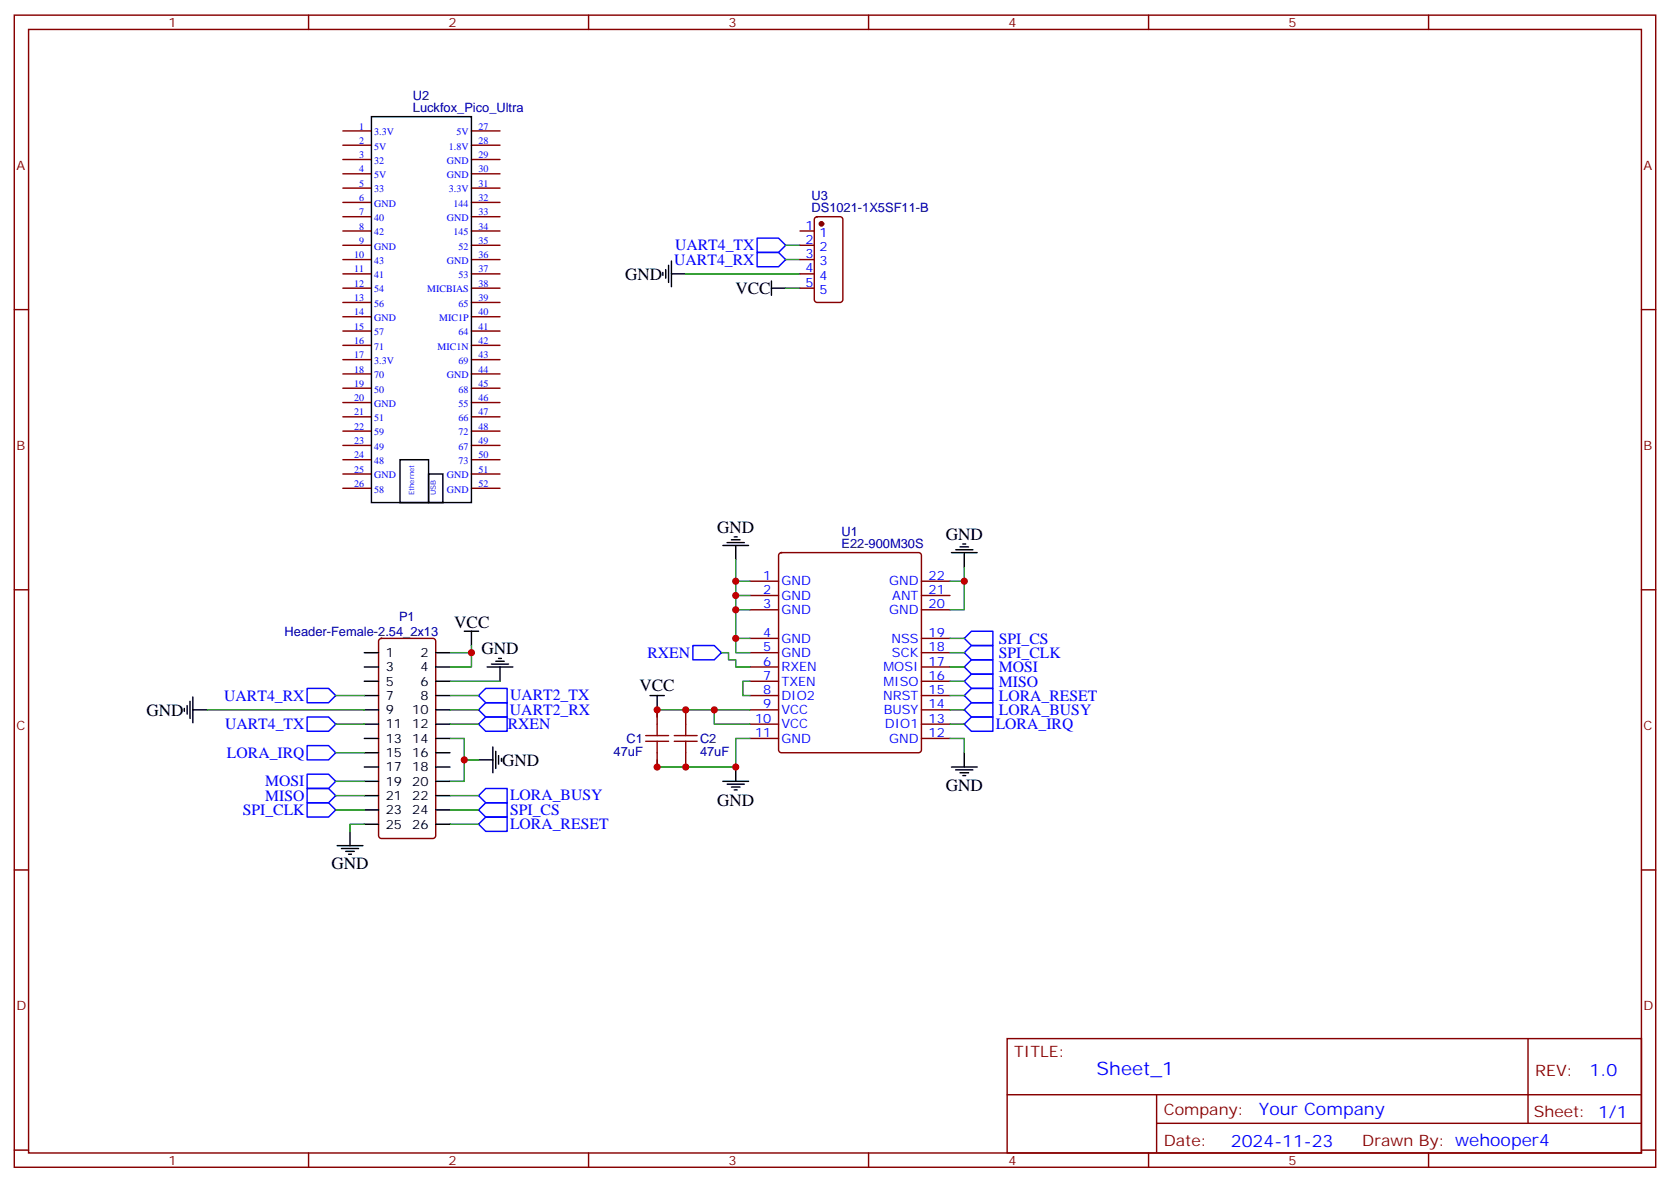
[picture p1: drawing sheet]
<svg xmlns="http://www.w3.org/2000/svg" width="412mm" height="292mm" viewBox="0 0 412 292" stroke-linecap="round" stroke-linejoin="round" font-family="sans-serif">
<g fill="none" stroke="#870000" stroke-width=".35">
<path d="M3.5 3.7h405.4v284.4h-405.4zM7.1 7.3h398.2v277.3h-398.2zM76.2 3.7v3.6M145.3 3.7v3.6M214.5 3.7v3.6M283.6 3.7v3.6M352.8 3.7v3.6M84.7 32.3h7M84.7 35.8h7M84.7 39.4h7M116.4 32.3h7.1M116.4 35.8h7.1"/>
<path d="M116.4 39.4h7.1M84.7 42.9h7M84.7 46.4h7M84.7 50h7M84.7 53.5h7M84.7 57h7M116.4 42.9h7.1M116.4 46.4h7.1M116.4 50h7.1M116.4 53.5h7.1M116.4 57h7.1M197.6 57h3.5"/>
<path d="M201.3 53.7l.5-.2h5.6a.71 .71 0 0 1 .7 .7v19.7a.76 .76 0 0 1-.7 .7h-5.6a.76 .76 0 0 1-.7-.7v-19.7zM3.5 76.4h3.6M84.7 60.5h7M84.7 64.1h7M84.7 67.6h7M84.7 71.1h7M84.7 74.6h7M84.7 78.2h7M116.4 60.5h7.1M116.4 64.1h7.1M116.4 67.6h7.1M116.4 71.1h7.1"/>
<path d="M116.4 74.6h7.1M116.4 78.2h7.1M197.6 60.5h3.5M197.6 64.1h3.5M197.6 67.6h3.5M197.6 71.1h3.5M405.3 76.4h3.6M84.7 81.7h7M84.7 85.2h7M84.7 88.8h7M84.7 92.3h7M84.7 95.8h7"/>
<path d="M84.7 99.3h7M116.4 81.7h7.1M116.4 85.2h7.1M116.4 88.8h7.1M116.4 92.3h7.1M116.4 95.8h7.1M116.4 99.3h7.1M84.7 102.9h7M84.7 106.4h7M84.7 109.9h7M84.7 113.5h7M84.7 117h7"/>
<path d="M116.4 102.9h7.1M116.4 106.4h7.1M116.4 109.9h7.1M116.4 113.5h7.1M116.4 117h7.1M84.7 120.5h7M116.4 120.5h7.1M192.5 136.6l.5-.2h33.8a.71 .71 0 0 1 .7 .7v48a.76 .76 0 0 1-.7 .7h-33.8a.76 .76 0 0 1-.7-.7v-48zM3.5 145.6h3.6M93.7 157.8l.5-.2h12.7a.71 .71 0 0 1 .7 .7v47.9a.76 .76 0 0 1-.7 .7h-12.7a.76 .76 0 0 1-.7-.7v-47.9zM185.2 143.4h7.1M185.2 147h7.1"/>
<path d="M185.2 150.5h7.1M185.2 157.6h7.1M227.5 143.4h7.1M227.5 147h7.1M227.5 150.5h7.1M227.5 157.6h7.1M405.3 145.6h3.6M162.3 175.2v3.5M169.3 175.2v3.5M185.2 161.1h7.1M185.2 164.6h7.1M185.2 168.1h7.1"/>
<path d="M185.2 171.7h7.1M185.2 175.2h7.1M185.2 178.7h7.1M227.5 161.1h7.1M227.5 164.6h7.1M227.5 168.1h7.1M227.5 171.7h7.1M227.5 175.2h7.1M227.5 178.7h7.1M162.3 185.8v3.5M169.3 185.8v3.5M185.2 182.2h7.1"/>
<path d="M227.5 182.2h7.1M3.5 214.7h3.6M405.3 214.7h3.6M248.7 256.3h156.6v28.3h-156.6zM377.3 256.4v20.8M248.7 270.2h156.5M285.6 277.2h119.6M285.6 270.2v14.1M3.5 283.8h3.6M76.2 284.6v3.5M145.3 284.6v3.5M214.5 284.6v3.5"/>
<path d="M283.6 284.6v3.5M352.8 284.6v3.5M405.3 283.8h3.6"/>
</g>
<g fill="none" stroke="#000" stroke-width=".35">
<path d="M91.7 28.8h24.7v95.2h-24.7zM163.7 67.2v.7M164.4 66.5v2.2M165.1 65.5v4.2M165.8 67.6h3.5M165.8 64.4v6.4M190.5 71.1h3.5M190.5 69.4v3.5M98.8 113.5h7v10.5h-7zM105.8 117h3.6v7h-3.6zM178.5 134.6h6.4M179.6 133.9h4.2"/>
<path d="M180.6 133.2h2.1M181.3 132.5h.7M181.7 134.6v3.5M234.9 136.4h6.4M236 135.7h4.2M237.1 135h2.1M237.8 134.3h.7M238.1 136.4v3.5M114.7 155.8h3.5M116.4 155.8v3.5M45.5 174.8v.7M46.2 174.1v2.1"/>
<path d="M46.9 173.1v4.2M47.6 175.2h3.6M47.6 172v6.4M90 161.1h3.5M90 164.6h3.5M90 168.1h3.5M90 171.7h3.5M90 175.2h3.5M90 178.7h3.5M107.6 161.1h3.5M107.6 164.6h3.5M107.6 168.1h3.5"/>
<path d="M107.6 171.7h3.5M107.6 175.2h3.5M107.6 178.7h3.5M120.3 164.6h6.3M121.4 163.9h4.2M122.4 163.2h2.1M123.1 162.5h.7M123.5 164.6v3.5M160.5 171.7h3.5M162.3 171.7v3.5M90 182.2h3.5M90 185.8h3.5"/>
<path d="M90 189.3h3.5M90 192.8h3.5M90 196.4h3.5M90 199.9h3.5M107.6 182.2h3.5M107.6 185.8h3.5M107.6 189.3h3.5M107.6 192.8h3.5M107.6 196.4h3.5M107.6 199.9h3.5M118.2 187.5h3.5M121.7 184.4v6.3"/>
<path d="M122.4 185.4v4.3M123.1 186.5v2.1M123.8 187.2v.7M178.5 192.8h6.4M179.6 193.5h4.2M180.6 194.2h2.1M181.3 194.9h.7M181.7 189.3v3.5M234.9 189.3h6.4M236 190h4.2M237.1 190.7h2.1M237.8 191.4h.7"/>
<path d="M238.1 185.8v3.5M83.3 208.7h6.3M84.3 209.4h4.2M85.4 210.1h2.1M86.1 210.8h.7M86.4 205.2v3.5M90 203.4h3.5M107.6 203.4h3.5"/>
</g>
<g fill="none" stroke="#00f" stroke-width=".35">
<path d="M187 58.8h5.3l1.7 1.7-1.7 1.8h-5.3zM187 62.3h5.3l1.7 1.8-1.7 1.7h-5.3zM171.1 159.3h5.3l1.8 1.8-1.8 1.7h-5.3zM239.9 159.3h5.3v3.5h-5.3l-1.8-1.7zM239.9 155.8h5.3v3.5h-5.3l-1.8-1.7zM75.8 169.9h5.3l1.8 1.8-1.8 1.7h-5.3zM75.8 177h5.3l1.8 1.7-1.8 1.8h-5.3zM118.2 175.2l1.7-1.8h5.3v3.6h-5.3zM119.9 177h5.3v3.5h-5.3l-1.7-1.8zM119.9 169.9h5.3v3.5h-5.3l-1.7-1.7zM238.1 178.7l1.8-1.7h5.3v3.5h-5.3zM239.9 166.4h5.3v3.5h-5.3l-1.8-1.8z"/>
<path d="M239.9 169.9h5.3v3.5h-5.3l-1.8-1.7zM239.9 173.4h5.3v3.6h-5.3l-1.8-1.8zM239.9 162.8h5.3v3.6h-5.3l-1.8-1.8zM75.8 198.1h5.3l1.8 1.8-1.8 1.7h-5.3zM75.8 194.6h5.3l1.8 1.8-1.8 1.7h-5.3zM75.8 191.1h5.3l1.8 1.7-1.8 1.8h-5.3zM75.8 184h5.3l1.8 1.8-1.8 1.7h-5.3zM118.2 196.4l1.7-1.8h5.3v3.5h-5.3zM118.2 199.9l1.7-1.8h5.3v3.5h-5.3zM118.2 203.4l1.7-1.8h5.3v3.6h-5.3z"/>
</g>
<g fill="none" stroke="#008700" stroke-width=".35">
<path d="M169.3 67.6h28.3M194 60.5h3.6M194 64.1h3.6M194 71.1h3.6M181.7 138.1v23h3.5M238.1 139.9v10.6h-3.5M116.4 159.3v1.8h-5.3M181.7 157.6h3.5M181.7 150.5h3.5M181.7 147h3.5M181.7 143.4h3.5M234.6 157.6h3.5"/>
<path d="M234.6 143.4h3.5M51.2 175.2h38.8M82.9 178.7h7.1M82.9 171.7h7.1M111.1 178.7h7.1M111.1 171.7h7.1M111.1 168.1h12.4M111.1 175.2h7.1M116.4 161.1v3.5h-5.3M162.3 175.2v1.8v-1.8h22.9M176.4 175.2v3.5h8.8M178.2 161.1h1.7v1.7h1.8v1.8h3.5"/>
<path d="M185.2 168.1h-1.8v3.6h1.8M234.6 178.7h3.5M234.6 171.7h3.5M234.6 168.1h3.5M234.6 175.2h3.5M234.6 161.1h3.5M234.6 164.6h3.5M82.9 192.8h7.1M82.9 196.4h7.1M82.9 199.9h7.1M82.9 185.8h7.1M111.1 182.2h3.6v5.3h3.5"/>
<path d="M111.1 196.4h7.1M111.1 199.9h7.1M114.7 187.5v5.3h-3.6M185.2 182.2h-3.5v7.1h-19.4v-1.8M234.6 182.2h3.5v3.6M90 203.4h-3.6v1.8M111.1 203.4h7.1"/>
</g>
<path d="M162.3 178.7v2.8M169.3 178.7v2.8M159.5 181.5h5.6M159.5 183h5.6M162.3 183v2.8M166.5 181.5h5.7M166.5 183h5.7M169.3 183v2.8" fill="none" stroke="#a10000" stroke-width=".35"/>
<circle cx="202.8" cy="55.2" r=".53" fill="#870000" stroke="#870000" stroke-width=".35"/>
<g fill="#c00">
<circle cx="116.4" cy="161.1" r=".88"/>
<circle cx="181.7" cy="157.6" r=".88"/>
<circle cx="181.7" cy="150.5" r=".88"/>
<circle cx="181.7" cy="147" r=".88"/>
<circle cx="181.7" cy="143.4" r=".88"/>
<circle cx="238.1" cy="143.4" r=".88"/>
<circle cx="176.4" cy="175.2" r=".88"/>
<circle cx="114.7" cy="187.5" r=".88"/>
<circle cx="162.3" cy="175.2" r=".88"/>
<circle cx="181.7" cy="189.3" r=".88"/>
<circle cx="162.3" cy="189.3" r=".88"/>
<circle cx="169.3" cy="189.3" r=".88"/>
<circle cx="169.3" cy="175.2" r=".88"/>
</g>
<text font-size="4.6" fill="#00f" x="270.8" y="265.4">Sheet_1</text>
<g font-size="4.2">
<text x="154.3" y="69">GND</text>
<text x="181.6" y="72.5">VCC</text>
<text x="177.1" y="131.5">GND</text>
<text x="233.5" y="133.2">GND</text>
<text x="112.2" y="155.1">VCC</text>
<text x="118.9" y="161.4">GND</text>
<text x="157.9" y="170.6">VCC</text>
<text x="36.2" y="176.6">GND</text>
<text x="124" y="188.9">GND</text>
<text x="233.5" y="195.3">GND</text>
<text x="177.1" y="198.8">GND</text>
<text x="81.8" y="214.3">GND</text>
</g>
<g font-size="4.2" fill="#00f">
<text x="392.5" y="265.6">1.0</text>
<text x="310.9" y="275.2">Your Company</text>
<text x="304" y="283">2024-11-23</text>
</g>
<g font-size="3.9" fill="#00f">
<text x="166.5" y="65.3">UART4_RX</text>
<text x="166.7" y="61.8">UART4_TX</text>
<text x="246.7" y="158.9">SPI_CS</text>
<text x="159.9" y="162.3">RXEN</text>
<text x="246.7" y="165.9">MOSI</text>
<text x="246.7" y="162.4">SPI_CLK</text>
<text x="55.4" y="172.9">UART4_RX</text>
<text x="125.9" y="172.9">UART2_TX</text>
<text x="246.7" y="169.4">MISO</text>
<text x="246.7" y="173">LORA_RESET</text>
<text x="55.6" y="180">UART4_TX</text>
<text x="125.4" y="180">RXEN</text>
<text x="125.9" y="176.4">UART2_RX</text>
<text x="245.9" y="180">LORA_IRQ</text>
<text x="246.7" y="176.5">LORA_BUSY</text>
<text x="56" y="187">LORA_IRQ</text>
<text x="65.5" y="197.6">MISO</text>
<text x="65.5" y="194.1">MOSI</text>
<text x="125.9" y="197.6">LORA_BUSY</text>
<text x="59.9" y="201.2">SPI_CLK</text>
<text x="125.9" y="201.1">SPI_CS</text>
<text x="125.9" y="204.6">LORA_RESET</text>
</g>
<g font-size="3.9" fill="#800">
<text x="250.5" y="260.9">TITLE:</text>
<text x="379.1" y="265.6">REV:</text>
<text x="287.4" y="275.1">Company:</text>
<text x="378.7" y="275.7">Sheet: 1/1</text>
<text x="287.4" y="282.8">Date:</text>
<text x="336.4" y="282.9">Drawn By: wehooper4</text>
</g>
<g font-size="3.2" fill="#800">
<text x="41.6" y="6.7">1</text>
<text x="110.8" y="6.7">2</text>
<text x="179.9" y="6.7">3</text>
<text x="249.1" y="6.7">4</text>
<text x="318.2" y="6.7">5</text>
<text x="4.1" y="41.8">A</text>
<text x="405.9" y="41.8">A</text>
<text x="4.1" y="111">B</text>
<text x="405.9" y="111">B</text>
<text x="4.1" y="180.1">C</text>
<text x="405.9" y="180.1">C</text>
<text x="4.1" y="249.3">D</text>
<text x="405.9" y="249.3">D</text>
<text x="41.6" y="287.5">1</text>
<text x="110.8" y="287.5">2</text>
<text x="179.9" y="287.5">3</text>
<text x="249.1" y="287.5">4</text>
<text x="318.2" y="287.5">5</text>
</g>
<g font-size="3.2" fill="#000080">
<text x="102" y="27.7">Luckfox_Pico_Ultra</text>
<text x="102" y="24.7">U2</text>
<text x="200.4" y="52.4">DS1021-1X5SF11-B</text>
<text x="200.4" y="49.3">U3</text>
<text x="207.8" y="135.3">E22-900M30S</text>
<text x="207.8" y="132.2">U1</text>
<text x="98.5" y="153.1">P1</text>
<text x="70.3" y="156.9">Header-Female-2.54_2x13</text>
<text x="154.7" y="183.4">C1</text>
<text x="172.9" y="183.4">C2</text>
<text x="151.5" y="186.5">47uF</text>
<text x="172.9" y="186.5">47uF</text>
</g>
<g font-size="3.2" fill="#00f">
<text x="198.9" y="56.7">1</text>
<text x="202.4" y="58.4">1</text>
<text x="198.9" y="60.2">2</text>
<text x="198.9" y="63.7">3</text>
<text x="202.4" y="61.9">2</text>
<text x="202.4" y="65.5">3</text>
<text x="198.9" y="67.2">4</text>
<text x="198.9" y="70.8">5</text>
<text x="202.4" y="69">4</text>
<text x="202.4" y="72.5">5</text>
<text x="188.5" y="143.1">1</text>
<text x="229.3" y="143.1">22</text>
<text x="188.5" y="146.6">2</text>
<text x="193" y="144.5">GND</text>
<text x="193" y="148">GND</text>
<text x="219.6" y="144.5">GND</text>
<text x="220.3" y="148">ANT</text>
<text x="229.3" y="146.6">21</text>
<text x="188.5" y="150.1">3</text>
<text x="193" y="151.6">GND</text>
<text x="219.6" y="151.6">GND</text>
<text x="229.3" y="150.1">20</text>
<text x="188.5" y="157.2">4</text>
<text x="188.5" y="160.7">5</text>
<text x="193" y="158.6">GND</text>
<text x="220.1" y="158.6">NSS</text>
<text x="229.3" y="160.7">18</text>
<text x="229.3" y="157.2">19</text>
<text x="188.5" y="164.3">6</text>
<text x="188.5" y="167.8">7</text>
<text x="193" y="162.1">GND</text>
<text x="193" y="165.7">RXEN</text>
<text x="218.2" y="165.7">MOSI</text>
<text x="220.3" y="162.1">SCK</text>
<text x="229.3" y="167.8">16</text>
<text x="229.3" y="164.3">17</text>
<text x="188.5" y="171.3">8</text>
<text x="193" y="169.2">TXEN</text>
<text x="193" y="172.7">DIO2</text>
<text x="218.1" y="172.7">NRST</text>
<text x="218.2" y="169.2">MISO</text>
<text x="229.3" y="171.3">15</text>
<text x="186.5" y="178.4">10</text>
<text x="188.5" y="174.8">9</text>
<text x="193" y="176.2">VCC</text>
<text x="193" y="179.8">VCC</text>
<text x="218.2" y="176.2">BUSY</text>
<text x="218.5" y="179.8">DIO1</text>
<text x="229.3" y="178.4">13</text>
<text x="229.3" y="174.8">14</text>
<text x="186.5" y="181.9">11</text>
<text x="193" y="183.3">GND</text>
<text x="219.6" y="183.3">GND</text>
<text x="229.3" y="181.9">12</text>
</g>
<g font-size="3.2">
<text x="95.2" y="162.1">1</text>
<text x="95.2" y="165.7">3</text>
<text x="103.8" y="162.1">2</text>
<text x="103.8" y="165.7">4</text>
<text x="95.2" y="169.2">5</text>
<text x="95.2" y="172.7">7</text>
<text x="103.8" y="169.2">6</text>
<text x="103.8" y="172.7">8</text>
<text x="95.2" y="176.2">9</text>
<text x="95.2" y="179.8">11</text>
<text x="101.8" y="176.2">10</text>
<text x="101.8" y="179.8">12</text>
<text x="95.2" y="183.3">13</text>
<text x="101.8" y="183.3">14</text>
<text x="95.2" y="186.8">15</text>
<text x="95.2" y="190.4">17</text>
<text x="101.8" y="186.8">16</text>
<text x="101.8" y="190.4">18</text>
<text x="95.2" y="193.9">19</text>
<text x="95.2" y="197.4">21</text>
<text x="101.8" y="193.9">20</text>
<text x="101.8" y="197.4">22</text>
<text x="95.2" y="200.9">23</text>
<text x="101.8" y="200.9">24</text>
<text x="95.2" y="204.5">25</text>
<text x="101.8" y="204.5">26</text>
</g>
<g font-size="2.5" fill="#00f">
<text x="88.7" y="32">1</text>
<text x="88.7" y="35.5">2</text>
<text x="92.4" y="33.4">3.3V</text>
<text x="112.7" y="33.4">5V</text>
<text x="118.2" y="32">27</text>
<text x="118.2" y="35.5">28</text>
<text x="88.7" y="39">3</text>
<text x="92.4" y="36.9">5V</text>
<text x="92.4" y="40.4">32</text>
<text x="110.4" y="40.4">GND</text>
<text x="110.8" y="36.9">1.8V</text>
<text x="118.2" y="39">29</text>
<text x="88.7" y="42.5">4</text>
<text x="88.7" y="46.1">5</text>
<text x="92.4" y="44">5V</text>
<text x="92.4" y="47.5">33</text>
<text x="110.4" y="44">GND</text>
<text x="110.8" y="47.5">3.3V</text>
<text x="118.2" y="42.5">30</text>
<text x="118.2" y="46.1">31</text>
<text x="88.7" y="49.6">6</text>
<text x="88.7" y="53.1">7</text>
<text x="92.4" y="51">GND</text>
<text x="112" y="51">144</text>
<text x="118.2" y="49.6">32</text>
<text x="118.2" y="53.1">33</text>
<text x="88.7" y="56.7">8</text>
<text x="92.4" y="54.5">40</text>
<text x="92.4" y="58.1">42</text>
<text x="110.4" y="54.5">GND</text>
<text x="112" y="58.1">145</text>
<text x="118.2" y="56.7">34</text>
<text x="87.5" y="63.7">10</text>
<text x="88.7" y="60.2">9</text>
<text x="92.4" y="61.6">GND</text>
<text x="92.4" y="65.1">43</text>
<text x="110.4" y="65.1">GND</text>
<text x="113.2" y="61.6">52</text>
<text x="118.2" y="60.2">35</text>
<text x="118.2" y="63.7">36</text>
<text x="87.5" y="67.2">11</text>
<text x="87.5" y="70.8">12</text>
<text x="92.4" y="68.7">41</text>
<text x="113.2" y="68.7">53</text>
<text x="118.2" y="67.2">37</text>
<text x="118.2" y="70.8">38</text>
<text x="87.5" y="74.3">13</text>
<text x="87.5" y="77.8">14</text>
<text x="92.4" y="72.2">54</text>
<text x="92.4" y="75.7">56</text>
<text x="105.5" y="72.2">MICBIAS</text>
<text x="113.2" y="75.7">65</text>
<text x="118.2" y="74.3">39</text>
<text x="118.2" y="77.8">40</text>
<text x="87.5" y="81.4">15</text>
<text x="92.4" y="79.2">GND</text>
<text x="92.4" y="82.8">57</text>
<text x="108.5" y="79.2">MIC1P</text>
<text x="113.2" y="82.8">64</text>
<text x="118.2" y="81.4">41</text>
<text x="87.5" y="84.9">16</text>
<text x="87.5" y="88.4">17</text>
<text x="92.4" y="86.3">71</text>
<text x="92.4" y="89.8">3.3V</text>
<text x="108.1" y="86.3">MIC1N</text>
<text x="113.2" y="89.8">69</text>
<text x="118.2" y="84.9">42</text>
<text x="118.2" y="88.4">43</text>
<text x="87.5" y="91.9">18</text>
<text x="87.5" y="95.5">19</text>
<text x="92.4" y="93.3">70</text>
<text x="110.4" y="93.3">GND</text>
<text x="118.2" y="91.9">44</text>
<text x="118.2" y="95.5">45</text>
<text x="87.5" y="99">20</text>
<text x="92.4" y="96.9">50</text>
<text x="92.4" y="100.4">GND</text>
<text x="113.2" y="96.9">68</text>
<text x="113.2" y="100.4">55</text>
<text x="118.2" y="99">46</text>
<text x="87.5" y="102.5">21</text>
<text x="87.5" y="106">22</text>
<text x="92.4" y="103.9">51</text>
<text x="92.4" y="107.5">59</text>
<text x="113.2" y="103.9">66</text>
<text x="113.2" y="107.5">72</text>
<text x="118.2" y="102.5">47</text>
<text x="118.2" y="106">48</text>
<text x="87.5" y="109.6">23</text>
<text x="87.5" y="113.1">24</text>
<text x="92.4" y="111">49</text>
<text x="113.2" y="111">67</text>
<text x="118.2" y="109.6">49</text>
<text x="118.2" y="113.1">50</text>
<text x="87.5" y="116.6">25</text>
<text x="92.4" y="114.5">48</text>
<text x="92.4" y="118">GND</text>
<text x="110.4" y="118">GND</text>
<text x="113.2" y="114.5">73</text>
<text x="118.2" y="116.6">51</text>
<text x="87.5" y="120.2">26</text>
<text x="92.4" y="121.6">58</text>
<text x="110.4" y="121.6">GND</text>
<text x="118.2" y="120.2">52</text>
</g>
<g font-size="1.8" fill="#00f">
<text x="102.3" y="122.3" transform="rotate(-90 102.3 122.3)">Ethernet</text>
<text x="107.6" y="122.3" transform="rotate(-90 107.6 122.3)">USB</text>
</g>
</svg>
